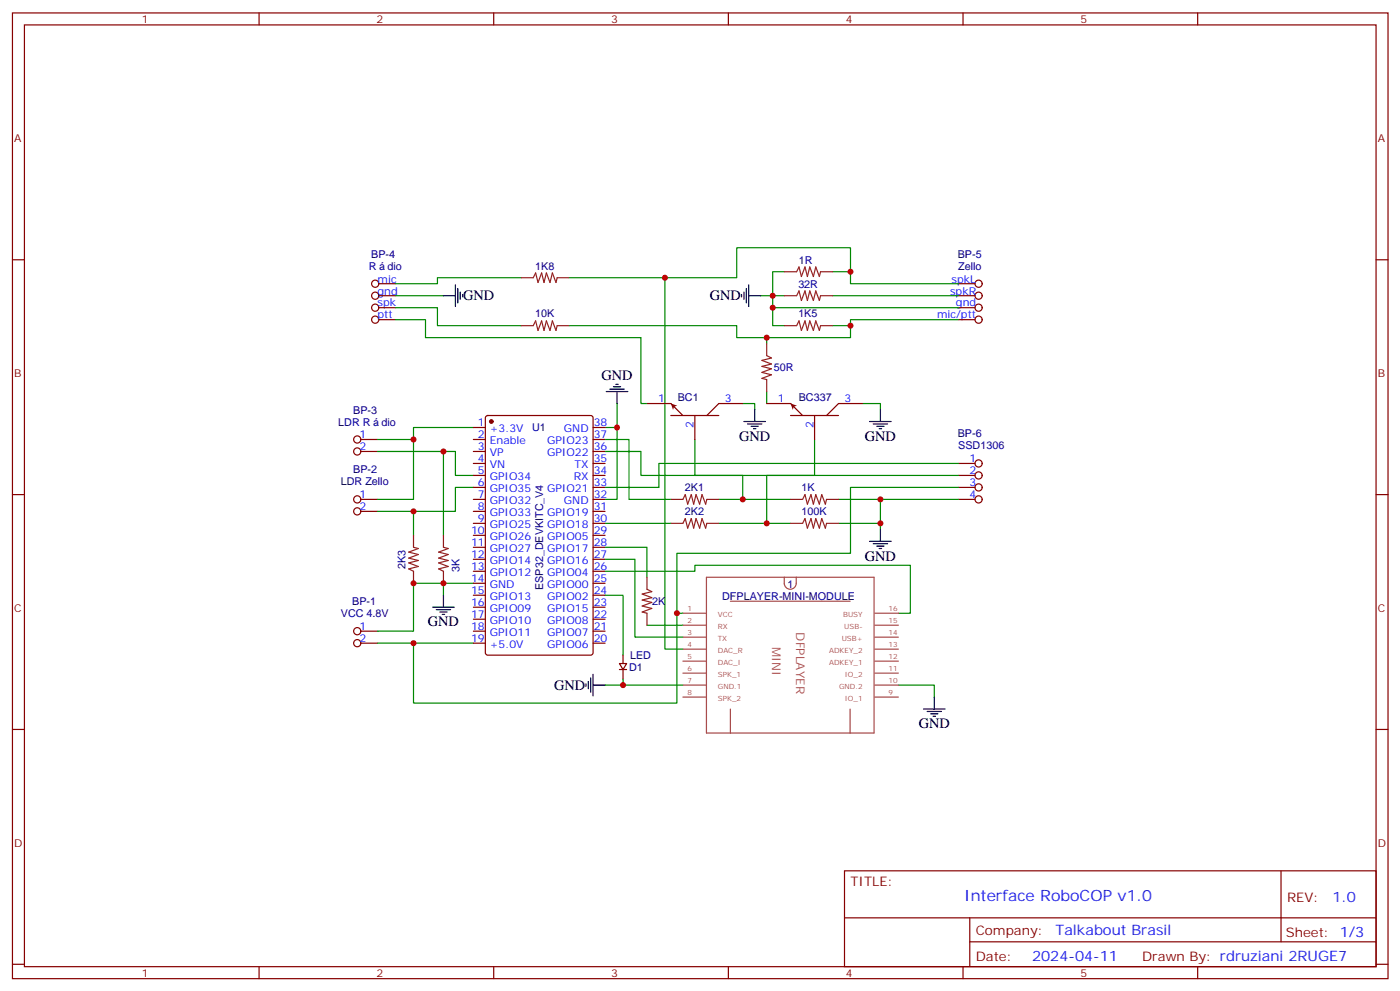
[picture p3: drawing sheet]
<svg xmlns="http://www.w3.org/2000/svg" width="413mm" height="292mm" viewBox="0 0 413 292" stroke-linecap="round" stroke-linejoin="round" font-family="sans-serif">
<g fill="none" stroke="#870000" stroke-width=".35">
<path d="M3.7 3.8h405.3v284.3h-405.3zM7.2 7.3h398.3v277.3h-398.3zM76.3 3.8v3.5M145.5 3.8v3.5M214.6 3.8v3.5M283.8 3.8v3.5M352.9 3.8v3.5M3.7 76.5h3.5M405.5 76.5h3.5M111.6 94.1h5M111.6 90.6h5M111.6 87.1h5"/>
<path d="M111.6 83.5h5M282.4 94.1h4.9M282.4 90.6h4.9M282.4 87.1h4.9M282.4 83.5h4.9M225.9 118.8h7.1l3.5 3.5M254.1 118.8h-7l-3.5 3.5M106.3 129.4h5M106.3 132.9h5M232.9 122.3h14.2M240 122.3v7.1M282.4 140h4.9"/>
<path d="M282.4 136.5h4.9M3.7 145.6h3.5M106.3 147h5M106.3 150.6h5M282.4 147h4.9M282.4 143.5h4.9M405.5 145.6h3.5M106.3 185.8h5M106.3 189.4h5M3.7 214.8h3.5M405.5 214.8h3.5M248.8 256.4h156.7v28.2h-156.7z"/>
<path d="M377.5 256.4v20.9M248.9 270.2h156.5M285.8 277.3h119.6M285.8 270.2v14.2M3.7 283.9h3.5M76.3 284.6v3.5M145.5 284.6v3.5M214.6 284.6v3.5M283.8 284.6v3.5M352.9 284.6v3.5M405.5 283.9h3.5"/>
<circle cx="110.6" cy="90.6" r="1.06"/>
<circle cx="110.6" cy="94.1" r="1.06"/>
<circle cx="110.6" cy="87.1" r="1.06"/>
<circle cx="110.6" cy="83.5" r="1.06"/>
<circle cx="288.4" cy="83.5" r="1.06"/>
<circle cx="288.4" cy="90.6" r="1.06"/>
<circle cx="288.4" cy="87.1" r="1.06"/>
<circle cx="288.4" cy="94.1" r="1.06"/>
<circle cx="105.3" cy="132.9" r="1.06"/>
<circle cx="105.3" cy="129.4" r="1.06"/>
<circle cx="288.4" cy="140" r="1.06"/>
<circle cx="288.4" cy="136.5" r="1.06"/>
<circle cx="105.3" cy="147" r="1.06"/>
<circle cx="105.3" cy="150.6" r="1.06"/>
<circle cx="288.4" cy="143.5" r="1.06"/>
<circle cx="288.4" cy="147" r="1.06"/>
<circle cx="105.3" cy="189.4" r="1.06"/>
<circle cx="105.3" cy="185.8" r="1.06"/>
</g>
<g fill="none" stroke="#008700" stroke-width=".35">
<path d="M116.6 94.1h8.8v5.3h63.5v19.4h1.7M116.6 90.6h12.3v5.3h24.7M116.6 87.1h14.1M153.6 81.8h-24.7v1.7h-12.3M167.7 95.9h49.4v3.5h33.5v-3.5M195.9 81.8v109.3h5.3M225.9 99.4v1.8M227.7 90.6h54.7M231.2 87.1h-3.5v8.8h3.5M231.2 80h-3.5v7.1h-3.5M245.3 80h5.3v3.5h31.8M245.3 87.1h37.1"/>
<path d="M250.6 80v-7h-33.5v8.8h-49.4M282.4 94.1h-31.8v1.8h-5.3M181.8 118.8v7.1h-3.5M218.9 118.8h3.5v1.8M225.9 115.3v3.5M254.1 118.8h5.3v1.8M111.3 132.9h19.4v24.7M111.3 129.4h10.5M130.7 132.9h3.5v7.1h5.3M139.5 125.9h-17.7v21.1h-10.5M178.3 132.9h10.6v7.1h93.5M178.3 129.4h7v17.6h12.4"/>
<path d="M181.8 125.9v21.1h-3.5M204.8 129.4v10.6h14.1v7M240 129.4v10.6h-14.1v14.1M282.4 136.5h-88.2v7h-15.9M111.3 150.6h10.5v7M139.5 143.5h-5.3v7.1h-12.4M178.3 154.1h19.4M211.8 147h21.2M211.8 154.1h21.2M247.1 147h12.3v8.9M247.1 154.1h12.3M259.4 147h23"/>
<path d="M282.4 143.5h-31.8v19.4h-51.1v17.7h1.7M130.7 171.7h-8.9v14.1h-10.5M139.5 171.7h-8.8v3.6M178.3 168.2h26.5v-1.8h63.5v14.2h-3.6M178.3 164.7h8.8v22.9h14.1M178.3 161.1h12.3v8.9M178.3 175.3h5.3v17.6M111.3 189.4h28.2M183.6 200v1.7h-5.3M190.6 184.1h10.6M199.5 180.6v26.4h-77.7v-17.6M183.6 201.7h17.6"/>
<path d="M264.7 201.7h10.6v3.5"/>
</g>
<g fill="none" stroke="#000" stroke-width=".35">
<path d="M130.7 87.1h3.5M134.2 83.9v6.3M134.9 84.9v4.3M135.6 86v2.1M136.3 86.7v.7M218.5 86.7v.7M219.2 86v2.1M219.9 84.9v4.3M220.6 87.1h3.6M220.6 83.9v6.3M178.6 115.3h6.4M179.7 114.6h4.2"/>
<path d="M180.8 113.9h2.1M181.5 113.2h.7M181.8 115.3v3.5M219.2 124.1h6.4M220.3 124.8h4.2M221.3 125.5h2.1M222 126.2h.7M222.4 120.6v3.5M256.3 124.1h6.3M257.3 124.8h4.2M258.4 125.5h2.1M259.1 126.2h.7"/>
<path d="M259.4 120.6v3.5M256.3 159.4h6.3M259.4 155.9v3.5M127.5 178.8h6.3M128.6 179.5h4.2M130.7 175.3v3.5M257.3 160.1h4.2M258.4 160.8h2.1M259.1 161.5h.7M129.6 180.2h2.1M130.3 180.9h.7M174.1 199.6v4.2"/>
<path d="M174.8 198.5v6.4M172.6 201.4v.7M173.4 200.7v2.1M174.8 201.7h3.5M272.1 208.8h6.4M273.2 209.5h4.2M274.2 210.2h2.2M275 210.9h.7M275.3 205.2v3.6"/>
</g>
<path d="M233 118.8l1.8 .6-.9 .4-.3 .9z" fill="#870000"/>
<path d="M190.6 118.8h7.1l3.5 3.5M218.9 118.8h-7.1l-3.5 3.5M197.7 122.3h14.1M204.8 122.3v7.1" fill="none" stroke="#870000" stroke-width=".35"/>
<path d="M197.7 118.8l1.9 .6-1 .4-.3 .9z" fill="#870000"/>
<g fill="none" stroke="#8c2424" stroke-width=".35">
<path d="M153.6 95.9h3.5l.7-1.4 .7 2.8 1.1-2.8 .7 2.8 .7-2.8 1.1 2.8 .7-2.8 1 2.8 .4-1.4h3.5M153.6 81.8h3.5l.7-1.4 .7 2.8 1.1-2.8 .7 2.8 .7-2.8 1.1 2.8 .7-2.8 1 2.8 .4-1.4h3.5M231.2 95.9h3.5l.7-1.4 .7 2.8 1.1-2.8 .7 2.8 .7-2.8 1.1 2.8 .7-2.8 1 2.8 .4-1.4h3.5M231.2 87.1h3.5l.7-1.4 .7 2.8 1.1-2.8 .7 2.8 .7-2.8 1.1 2.8 .7-2.8 1 2.8 .4-1.4h3.5M231.2 80h3.5l.7-1.4 .7 2.8 1.1-2.8 .7 2.8 .7-2.8 1.1 2.8 .7-2.8 1 2.8 .4-1.4h3.5M225.9 101.2v3.5l1.4 .7-2.8 .7 2.8 1.1-2.8 .7 2.8 .7-2.8 1 2.8 .7-2.8 1.1 1.4 .4v3.5M121.8 157.6v3.5l1.5 .4-2.9 1.1 2.9 .7-2.9 1 2.9 .7-2.9 .7 2.9 1.1-2.9 .7 1.4 .7v3.5M130.7 157.6v3.5l1.4 .4-2.8 1.1 2.8 .7-2.8 1 2.8 .7-2.8 .7 2.8 1.1-2.8 .7 1.4 .7v3.5M197.7 154.1h3.5l.7-1.4 .7 2.8 1.1-2.8 .7 2.8 .7-2.8 1.1 2.8 .7-2.8 1 2.8 .4-1.4h3.5M197.7 147h3.5l.7-1.4 .7 2.8 1.1-2.8 .7 2.8 .7-2.8 1.1 2.8 .7-2.8 1 2.8 .4-1.4h3.5M233 154.1h3.5l.7-1.4 .7 2.8 1.1-2.8 .7 2.8 .7-2.8 1 2.8 .7-2.8 1.1 2.8 .4-1.4h3.5M233 147h3.5l.7-1.4 .7 2.8 1.1-2.8 .7 2.8 .7-2.8 1 2.8 .7-2.8 1.1 2.8 .4-1.4h3.5"/>
<path d="M190.6 170v3.5l1.5 .7-2.9 .7 2.9 1.1-2.9 .7 2.9 .7-2.9 1 2.9 .7-2.9 1.1 1.4 .4v3.5"/>
</g>
<g fill="none" stroke="#a64a4a" stroke-width=".35">
<path d="M208.2 170h49.4v45.8h-49.4zM215.2 177h35.3M231.1 170a3.2 3.2 0 0 0 .5 3 1.76 1.76 0 0 0 1.9 .4 1.76 1.76 0 0 0 1.1-1.7v-1.7M201.2 180.6h7M201.2 184.1h7M201.2 187.6h7M201.2 191.1h7M201.2 194.7h7M201.2 198.2h7M257.8 180.6h6.9M257.8 184.1h6.9M257.8 187.6h6.9"/>
<path d="M257.8 191.1h6.9M257.8 194.7h6.9M257.8 198.2h6.9M201.2 201.7h7M201.2 205.2h7M215.2 208.8v7M250.5 208.8v7M257.8 201.7h6.9M257.8 205.2h6.9"/>
</g>
<g fill="none" stroke="#870000" stroke-width=".35">
<path d="M139.5 125.9h3.5M139.5 129.4h3.5M139.5 132.9h3.5M139.5 136.5h3.5M139.5 140h3.5M143.3 122.5l.4-.2h30.4l.6 .5 .1 69.4-.5 .6-30.6 .1-.6-.5-.1-69.4zM174.8 125.9h3.5M174.8 129.4h3.5M174.8 132.9h3.5M174.8 136.5h3.5M174.8 140h3.5M139.5 143.5h3.5"/>
<path d="M139.5 147h3.5M139.5 150.6h3.5M139.5 154.1h3.5M139.5 157.6h3.5M174.8 143.5h3.5M174.8 147h3.5M174.8 150.6h3.5M174.8 154.1h3.5M174.8 157.6h3.5M139.5 161.1h3.5M139.5 164.7h3.5M139.5 168.2h3.5"/>
<path d="M139.5 171.7h3.5M139.5 175.3h3.5M139.5 178.8h3.5M174.8 161.1h3.5M174.8 164.7h3.5M174.8 168.2h3.5M174.8 171.7h3.5M174.8 175.3h3.5M174.8 178.8h3.5M139.5 182.3h3.5M139.5 185.8h3.5M139.5 189.4h3.5"/>
<path d="M174.8 182.3h3.5M174.8 185.8h3.5M174.8 189.4h3.5M182.5 195.4h2.1l-1 1.7zM182.5 197.1h2.1M183.6 192.9v2.5M183.6 197.1v2.9"/>
</g>
<circle cx="144.8" cy="124.1" r=".53" fill="#870000" stroke="#870000" stroke-width=".35"/>
<g fill="#c00">
<circle cx="195.9" cy="81.8" r=".88"/>
<circle cx="183.6" cy="201.7" r=".88"/>
<circle cx="199.5" cy="180.6" r=".88"/>
<circle cx="121.8" cy="189.4" r=".88"/>
<circle cx="259.4" cy="147" r=".88"/>
<circle cx="227.7" cy="90.6" r=".88"/>
<circle cx="121.8" cy="129.4" r=".88"/>
<circle cx="121.8" cy="150.6" r=".88"/>
<circle cx="130.7" cy="132.9" r=".88"/>
<circle cx="181.8" cy="125.9" r=".88"/>
<circle cx="121.8" cy="171.7" r=".88"/>
<circle cx="130.7" cy="171.7" r=".88"/>
<circle cx="259.4" cy="154.1" r=".88"/>
<circle cx="227.7" cy="87.1" r=".88"/>
<circle cx="225.9" cy="99.4" r=".88"/>
<circle cx="225.9" cy="154.1" r=".88"/>
<circle cx="218.9" cy="147" r=".88"/>
<circle cx="250.6" cy="80" r=".88"/>
<circle cx="250.6" cy="95.9" r=".88"/>
</g>
<text font-size="4.6" fill="#00f" x="284.1" y="265.2">Interface RoboCOP v1.0</text>
<g font-size="4.2">
<text x="136.5" y="88.5">GND</text>
<text x="209.2" y="88.5">GND</text>
<text x="177.2" y="112">GND</text>
<text x="217.8" y="129.8">GND</text>
<text x="254.8" y="129.8">GND</text>
<text x="254.8" y="165">GND</text>
<text x="126.1" y="184.4">GND</text>
<text x="163.3" y="203.2">GND</text>
<text x="270.7" y="214.4">GND</text>
</g>
<g font-size="4.2" fill="#00f">
<text x="392.6" y="265.7">1.0</text>
<text x="311" y="275.2">Talkabout Brasil</text>
<text x="304.1" y="283">2024-04-11</text>
</g>
<g font-size="3.9" fill="#800">
<text x="250.6" y="261">TITLE:</text>
<text x="379.2" y="265.7">REV:</text>
<text x="287.5" y="275.2">Company:</text>
<text x="378.9" y="275.8">Sheet: 1/3</text>
<text x="287.5" y="282.9">Date:</text>
<text x="336.6" y="282.9">Drawn By: rdruziani 2RUGE7</text>
</g>
<g font-size="3.5" fill="#a54b4b">
<text x="227.6" y="190.4" transform="rotate(90 227.6 190.4)">MINI</text>
<text x="234.6" y="186.2" transform="rotate(90 234.6 186.2)">DFPLAYER</text>
</g>
<g font-size="3.2" fill="#800">
<text x="41.8" y="6.8">1</text>
<text x="110.9" y="6.8">2</text>
<text x="180.1" y="6.8">3</text>
<text x="249.2" y="6.8">4</text>
<text x="318.3" y="6.8">5</text>
<text x="4.2" y="41.9">A</text>
<text x="406" y="41.9">A</text>
<text x="4.2" y="111.1">B</text>
<text x="406" y="111.1">B</text>
<text x="4.2" y="180.2">C</text>
<text x="406" y="180.2">C</text>
<text x="4.2" y="249.3">D</text>
<text x="406" y="249.3">D</text>
<text x="41.8" y="287.6">1</text>
<text x="110.9" y="287.6">2</text>
<text x="180.1" y="287.6">3</text>
<text x="249.2" y="287.6">4</text>
<text x="318.3" y="287.6">5</text>
</g>
<g font-size="3.2" fill="#000080">
<text x="109.4" y="75.8">BP-4</text>
<text x="235.4" y="77.6">1R</text>
<text x="282.2" y="75.8">BP-5</text>
<text x="108.7" y="79.4">R</text>
<text x="114.2" y="79.4">dio</text>
<text x="157.7" y="79.4">1K8</text>
<text x="282.3" y="79.4">Zello</text>
<text x="235.2" y="84.7">32R</text>
<text x="157.7" y="93.5">10K</text>
<text x="235.2" y="93.5">1K5</text>
<text x="228" y="109.4">50R</text>
<text x="199.7" y="118.2">BC1</text>
<text x="235.4" y="118.2">BC337</text>
<text x="99.7" y="125.3">LDR R</text>
<text x="104.1" y="121.8">BP-3</text>
<text x="112.4" y="125.3">dio</text>
<text x="156.8" y="127">U1</text>
<text x="282.2" y="128.7">BP-6</text>
<text x="282.4" y="132.3">SSD1306</text>
<text x="100.4" y="142.9">LDR Zello</text>
<text x="104.1" y="139.4">BP-2</text>
<text x="201.8" y="144.7">2K1</text>
<text x="236.2" y="144.7">1K</text>
<text x="201.8" y="151.7">2K2</text>
<text x="236.2" y="151.7">100K</text>
<text x="119.5" y="167.6" transform="rotate(-90 119.5 167.6)">2K3</text>
<text x="135.4" y="168.5" transform="rotate(-90 135.4 168.5)">3K</text>
<text x="160.1" y="173.7" transform="rotate(-90 160.1 173.7)">ESP32_DEVKITC_V4</text>
<text x="232.1" y="173.2">1</text>
<text x="103.8" y="178.2">BP-1</text>
<text x="192.1" y="178.2">2K</text>
<text x="212.8" y="176.8">DFPLAYER-MINI-MODULE</text>
<text x="100.4" y="181.7">VCC 4.8V</text>
<text x="185.3" y="197.6">D1</text>
<text x="185.7" y="194">LED</text>
</g>
<g font-size="3.2" fill="#00f">
<text x="111.3" y="83.2">mic</text>
<text x="280.4" y="83.2">spkL</text>
<text x="111.3" y="86.7">gnd</text>
<text x="279.9" y="86.7">spkR</text>
<text x="111.3" y="90.2">spk</text>
<text x="111.3" y="93.8">ptt</text>
<text x="276.1" y="93.8">mic/ptt</text>
<text x="281.7" y="90.2">gnd</text>
<text x="193.9" y="118.5">1</text>
<text x="213.6" y="118.5">3</text>
<text x="229.2" y="118.5">1</text>
<text x="248.8" y="118.5">3</text>
<text x="140.8" y="125.5">1</text>
<text x="174.9" y="125.5">38</text>
<text x="106" y="129">1</text>
<text x="140.8" y="129">2</text>
<text x="144.3" y="130.8">Enable</text>
<text x="144.3" y="127.3">+3.3V</text>
<text x="161.2" y="130.8">GPIO23</text>
<text x="166.2" y="127.3">GND</text>
<text x="174.9" y="129">37</text>
<text x="204.4" y="126.1" transform="rotate(-90 204.4 126.1)">2</text>
<text x="239.7" y="126.1" transform="rotate(-90 239.7 126.1)">2</text>
<text x="106" y="132.6">2</text>
<text x="140.8" y="136.1">4</text>
<text x="140.8" y="132.6">3</text>
<text x="144.3" y="137.9">VN</text>
<text x="144.3" y="134.3">VP</text>
<text x="161.2" y="134.3">GPIO22</text>
<text x="169.3" y="137.9">TX</text>
<text x="174.9" y="132.6">36</text>
<text x="174.9" y="136.1">35</text>
<text x="285.6" y="136.1">1</text>
<text x="140.8" y="143.2">6</text>
<text x="140.8" y="139.6">5</text>
<text x="144.3" y="141.4">GPIO34</text>
<text x="169.1" y="141.4">RX</text>
<text x="174.9" y="139.6">34</text>
<text x="174.9" y="143.2">33</text>
<text x="285.6" y="143.2">3</text>
<text x="285.6" y="139.6">2</text>
<text x="106" y="146.7">1</text>
<text x="140.8" y="146.7">7</text>
<text x="144.3" y="148.4">GPIO32</text>
<text x="144.3" y="144.9">GPIO35</text>
<text x="161.2" y="144.9">GPIO21</text>
<text x="166.2" y="148.4">GND</text>
<text x="174.9" y="146.7">32</text>
<text x="285.6" y="146.7">4</text>
<text x="106" y="150.2">2</text>
<text x="140.8" y="153.7">9</text>
<text x="140.8" y="150.2">8</text>
<text x="144.3" y="155.5">GPIO25</text>
<text x="144.3" y="152">GPIO33</text>
<text x="161.2" y="152">GPIO19</text>
<text x="161.2" y="155.5">GPIO18</text>
<text x="174.9" y="150.2">31</text>
<text x="174.9" y="153.7">30</text>
<text x="138.8" y="160.8">11</text>
<text x="138.8" y="157.3">10</text>
<text x="144.3" y="159">GPIO26</text>
<text x="161.2" y="159">GPIO05</text>
<text x="174.9" y="157.3">29</text>
<text x="174.9" y="160.8">28</text>
<text x="138.8" y="167.9">13</text>
<text x="138.8" y="164.3">12</text>
<text x="144.3" y="166.1">GPIO14</text>
<text x="144.3" y="162.6">GPIO27</text>
<text x="161.2" y="162.6">GPIO17</text>
<text x="161.2" y="166.1">GPIO16</text>
<text x="174.9" y="164.3">27</text>
<text x="174.9" y="167.9">26</text>
<text x="138.8" y="171.4">14</text>
<text x="144.3" y="173.1">GND</text>
<text x="144.3" y="169.6">GPIO12</text>
<text x="161.2" y="169.6">GPIO04</text>
<text x="161.2" y="173.1">GPIO00</text>
<text x="174.9" y="171.4">25</text>
<text x="138.8" y="178.4">16</text>
<text x="138.8" y="174.9">15</text>
<text x="144.3" y="176.7">GPIO13</text>
<text x="161.2" y="176.7">GPIO02</text>
<text x="174.9" y="174.9">24</text>
<text x="174.9" y="178.4">23</text>
<text x="106" y="185.5">1</text>
<text x="138.8" y="185.5">18</text>
<text x="138.8" y="182">17</text>
<text x="144.3" y="183.7">GPIO10</text>
<text x="144.3" y="180.2">GPIO09</text>
<text x="161.2" y="180.2">GPIO15</text>
<text x="161.2" y="183.7">GPIO08</text>
<text x="174.9" y="182">22</text>
<text x="174.9" y="185.5">21</text>
<text x="106" y="189">2</text>
<text x="138.8" y="189">19</text>
<text x="144.3" y="190.8">+5.0V</text>
<text x="144.3" y="187.3">GPIO11</text>
<text x="161.2" y="187.3">GPIO07</text>
<text x="161.2" y="190.8">GPIO06</text>
<text x="174.9" y="189">20</text>
</g>
<g font-size="2.1" fill="#a54b4b">
<text x="202.5" y="179.9">1</text>
<text x="261.8" y="179.9">16</text>
<text x="202.5" y="183.4">2</text>
<text x="211.5" y="181.6">VCC</text>
<text x="211.5" y="185.1">RX</text>
<text x="248.5" y="181.6">BUSY</text>
<text x="248.8" y="185.1">USB-</text>
<text x="261.8" y="183.4">15</text>
<text x="202.5" y="186.9">3</text>
<text x="202.5" y="190.4">4</text>
<text x="211.5" y="188.6">TX</text>
<text x="248" y="188.6">USB+</text>
<text x="261.8" y="190.4">13</text>
<text x="261.8" y="186.9">14</text>
<text x="202.5" y="194">5</text>
<text x="202.5" y="197.5">6</text>
<text x="211.5" y="192.2">DAC_R</text>
<text x="211.5" y="195.7">DAC_I</text>
<text x="244.3" y="195.7">ADKEY_1</text>
<text x="244.3" y="192.2">ADKEY_2</text>
<text x="261.8" y="197.5">11</text>
<text x="261.8" y="194">12</text>
<text x="202.5" y="201">7</text>
<text x="211.5" y="199.2">SPK_1</text>
<text x="211.5" y="202.8">GND.1</text>
<text x="247.2" y="202.8">GND.2</text>
<text x="249" y="199.2">IO_2</text>
<text x="261.8" y="201">10</text>
<text x="202.5" y="204.6">8</text>
<text x="211.5" y="206.3">SPK_2</text>
<text x="249" y="206.3">IO_1</text>
<text x="261.8" y="204.6">9</text>
</g>
</svg>
